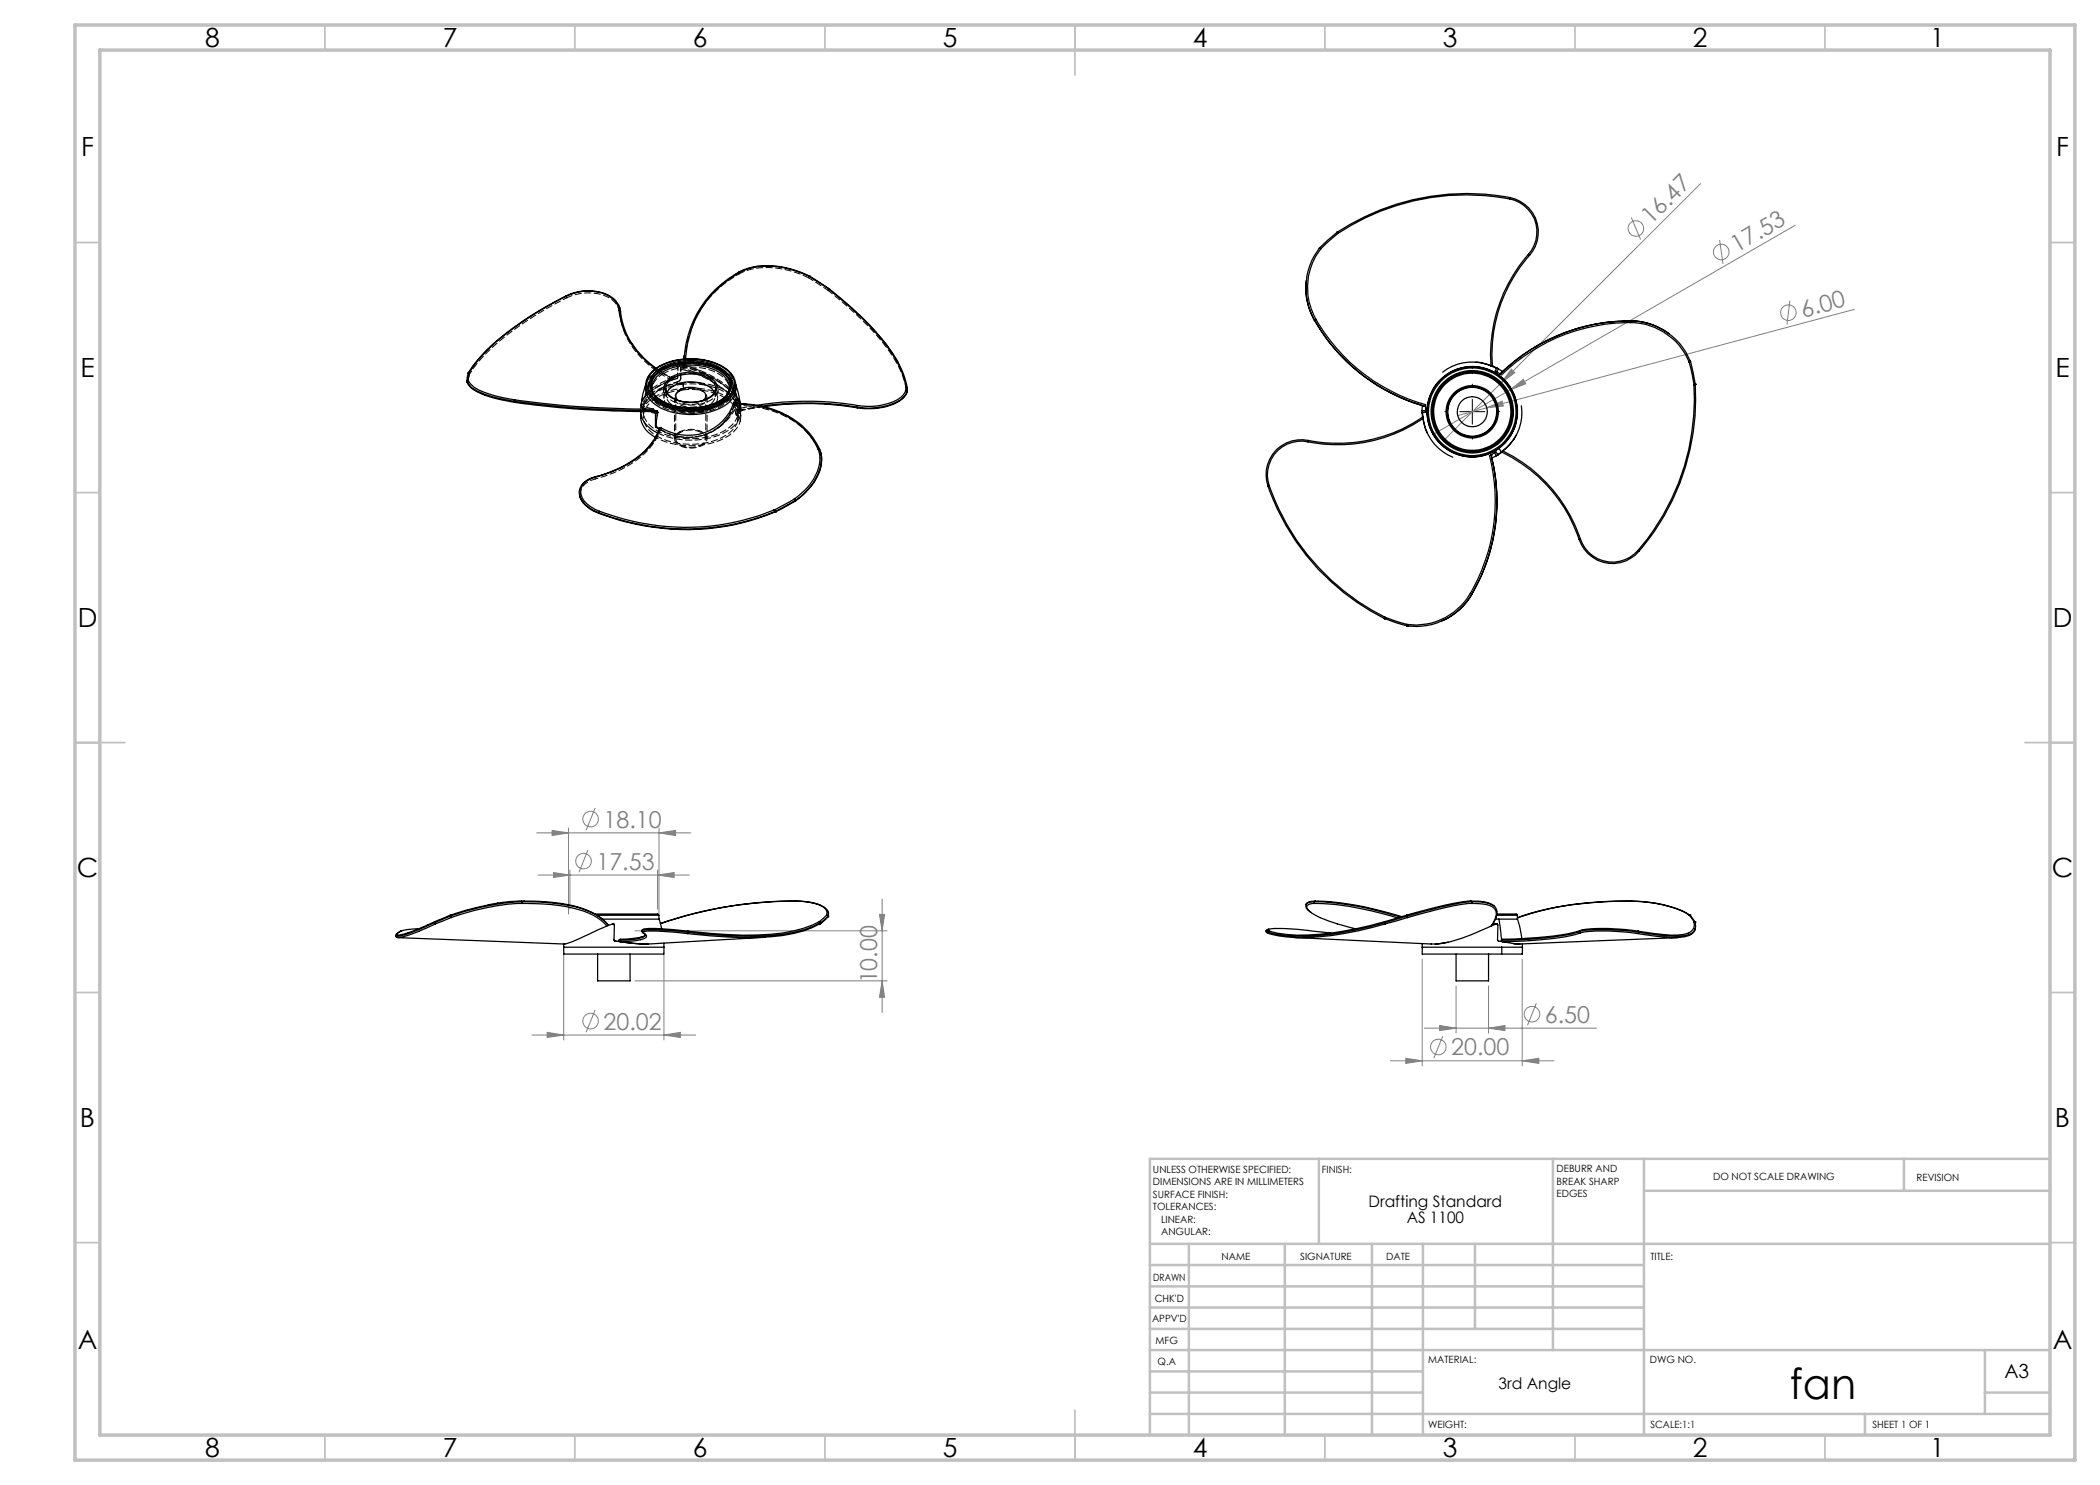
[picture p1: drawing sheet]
<svg xmlns="http://www.w3.org/2000/svg" width="420mm" height="297mm" viewBox="0 0 420 297" stroke-linecap="round" stroke-linejoin="round" font-family="sans-serif">
<g fill="none" stroke="#808080" stroke-width=".2">
<path d="M340.1 36.7l-51.5 51.5M326.2 43.5l1.9 4.4M343.9 48l.7 4.8M359.1 45l-57.1 33M302 78l2.7-2.1 .5 .9zM302 78l-15.1 8.7M302.3 73.8l.7 .7-2.7 2zM358 60.1l-.6 4.8M370.9 61.9l-79.3 21.2M297.4 81.6l3-1.4 .3 1zM107.4 166.6h30.7M107.6 175h30.3"/>
<path d="M110.4 166.1l3.3 .5-3.3 .5zM110.7 174.5l3.3 .5-3.3 .5zM113.7 165.6v17.2M114 174v7.8M117.6 170l-1.8 4.4M119 161.6l-1.8 4.4M131.5 175l3.3-.5v1zM131.5 174v7.8M131.8 166.6l3.3-.5v1zM131.8 165.6v17.2M176.4 179.8v22.7M112.7 190.5v17.5"/>
<path d="M127 196.2h50.4M127 186.2h50.4M132.8 190.5v17.5M175.9 182.9h1l-.5 3.3zM176.4 196.2l.5 3.3h-1zM284.4 191.8v21.4M291.2 197.2v9.4M297.7 197.2v9.4M304.4 191.8v21.4M106.4 207h32.7M109.4 206.5l3.3 .5-3.3 .5zM119 202l-1.8 4.4"/>
<path d="M132.8 207l3.3-.5v1zM278.1 212.2h32.7M281.2 211.7l3.2 .5-3.2 .5zM284.9 205.6h34.4M287.9 205.1l3.3 .5-3.3 .5zM288.6 207.2l-1.8 4.4M297.7 205.6l3.3-.5v1zM304.4 212.2l3.4-.5v1zM307.3 200.6l-1.8 4.5"/>
<circle cx="327.2" cy="45.7" r="1.57"/>
<circle cx="344.2" cy="50.4" r="1.55"/>
<circle cx="357.7" cy="62.5" r="1.55"/>
<circle cx="116.7" cy="172.2" r="1.56"/>
<circle cx="118.1" cy="163.8" r="1.55"/>
<circle cx="118.1" cy="204.2" r="1.56"/>
<circle cx="287.7" cy="209.4" r="1.55"/>
<circle cx="306.4" cy="202.8" r="1.55"/>
</g>
<path d="M294.5 77.3v-.5M289.5 82.3h-.5M294.5 87.3v.5M299.5 82.3h.5" fill="none" stroke="#000" stroke-width=".2" stroke-dasharray="15.2 1.3 1.3 1.3"/>
<path d="M294.5 79.9v4.9M292 82.3h5" fill="none" stroke="#000" stroke-width=".2"/>
<g fill="none" stroke="#c0c0c0" stroke-width=".35">
<path d="M65 5v5M115 5v5M165 5v5M215 5v10M265 5v5M315 5v5M365 5v5M15 48.5h5M410 48.5h5M15 98.5h5M410 98.5h5M15 148.5h10"/>
<path d="M405 148.5h10M15 198.5h5M410 198.5h5M15 248.5h5M410 248.5h5M65 287v5M115 287v5M165 287v5M215 282v10M265 287v5M315 287v5M365 287v5"/>
</g>
<g fill="none" stroke="#c0c0c0" stroke-width=".5">
<path d="M263.8 231.8v17M310.6 231.8v38.2M328.8 231.8v55.2M328.8 238.2h81.2M380.8 231.8v6.4M410 231.8h-180v55.2M230 248.8h180M230 257.3h98.8M230 253h98.8M237.8 248.8v38.2M257 248.8v38.2M274.4 248.8v38.2"/>
<path d="M284.6 248.8v38.2M295 248.8v17M230 265.8h98.8M230 261.5h98.8M230 278.5h54.6M230 274.3h54.6M230 270h180M397 278.5h13M397 270v12.8M230 282.8h180M373 282.8v4.2"/>
</g>
<path d="M15 5h400v287h-400zM20 10h390v277h-390z" fill="none" stroke="#c0c0c0" stroke-width=".7"/>
<g fill="#808080">
<path d="M297.4 81.6l3-1.4 .3 1z"/>
<path d="M302 78l2.7-2.1 .5 .9z"/>
<path d="M302.3 73.8l.7 .7-2.7 2z"/>
<path d="M297.7 205.6l3.3-.5v1zM287.9 205.1l3.3 .5-3.3 .5zM304.4 212.2l3.4-.5v1zM281.2 211.7l3.2 .5-3.2 .5zM131.8 166.6l3.3-.5v1zM110.4 166.1l3.3 .5-3.3 .5z"/>
<path d="M109.4 206.5l3.3 .5-3.3 .5zM132.8 207l3.3-.5v1zM110.7 174.5l3.3 .5-3.3 .5zM131.5 175l3.3-.5v1z"/>
<path d="M176.4 196.2l.5 3.3h-1zM175.9 182.9h1l-.5 3.3z"/>
</g>
<g fill="none" stroke="#000" stroke-width=".25">
<path d="M301.9 39.8a46.4 46.4 0 0 0-34.3 6.9M301.9 39.8a6.7 6.7 0 0 1 3.8 11.1M302 39.5a47.3 47.3 0 0 0-34.6 7M302 39.5l-.1 .3M302 39.5a7 7 0 0 1 3.9 11.5M113.2 59.2h.1M113.3 59.2a58.8 58.8 0 0 0-17.1 12.2l-2.3 3.1M113.3 59.2a9.1 9.1 0 0 1 9 .3 3.6 3.6 0 0 1 1.5 2.6M146.8 55a20.7 20.7 0 0 0-10 16.8v-.7M147.7 54.5l-.8 .5M147.7 54.5a15.1 15.1 0 0 1 12.3-.1l1.8 .8M147.7 54.5h.2"/>
<path d="M147.9 54.5a14.4 14.4 0 0 1 12.1 0l1.8 .7M147.9 54.5a20.7 20.7 0 0 0-10.8 17.3M161.8 55.2l3.9 2.6M161.9 55.2l3.9 2.5M161.9 55.2h.1M161.9 55.2h-.1M165.7 57.8a55 55 0 0 1 13.6 14.4l1.3 2.7 .6 2.5M165.8 57.7l-.1 .1M165.8 57.7a56.9 56.9 0 0 1 13.4 14.1l.5 .9M261.2 56.1a13 13 0 0 0 1.7 7.9M263.9 49.6a13.2 13.2 0 0 0-1 14.4M263.9 49.6l.3 .2"/>
<path d="M263.9 49.6h.1M264.2 49.8a12.7 12.7 0 0 0-1 14M267.4 46.5h.1M267.4 46.5l-3.5 3.1M267.4 46.5l.2 .2M267.6 46.7l-3.4 3.1M305.7 50.9a30.5 30.5 0 0 0-7.5 22.3M305.7 50.9l.2 .1M305.9 51a29.9 29.9 0 0 0-7.4 22.3l-.3-.1M93.4 76.4a5.2 5.2 0 0 0 3.4 2.6M93.4 76.3v.1M93.4 76.3a5.4 5.4 0 0 0 3.4 2.5l3.2 .9 2.9 .6"/>
<path d="M93.4 76.3h.1M93.7 76.1a5.2 5.2 0 0 0 3.3 2.4l3.1 .9 2.8 .6M93.7 76.1l-.3 .2M93.7 74.6l-.3 1.7M93.7 74.5v.1M93.9 74.5l-.2 1.6M93.9 74.5l-.2 .1M93.9 74.5h-.2M96.9 79l2.3 .7 3.7 .8M102.9 80v.3M102.9 80a187.5 187.5 0 0 0 27.7 1.8M123.8 62.1l.3 .2"/>
<path d="M123.8 62.1a16.3 16.3 0 0 0 7.3 11.6M124.1 62.3a4.9 4.9 0 0 0-4.7-4 10 10 0 0 0-6.8 1.2 60.4 60.4 0 0 0-16.5 11.8l-1.1 1.3-1.3 2M124.1 62.3a14.2 14.2 0 0 0 2.3 6.4M126.3 68.6l1.1 1.5 1.5 1.6 2.3 2M129.1 77l-.8 3.3M129.1 76.9a4.1 4.1 0 0 0 2.3 4.3 13.7 13.7 0 0 0 14-.4l.5-.4a3.8 3.8 0 0 0 1.2-1.9M129.5 75.5a3.6 3.6 0 0 0 1.7 4.9 13.7 13.7 0 0 0 13.9 0 3.6 3.6 0 0 0 1.6-4.9M129.6 75.4a8.6 8.6 0 0 1 6.8-3.5 13 13 0 0 1 8.9 1.9l.9 .8 .5 .8M130.2 77.3a3.4 3.4 0 0 1 1.7-2.9 11.9 11.9 0 0 1 12.4 0 3.5 3.5 0 0 1 1.8 2.9M130.8 78.9a3.1 3.1 0 0 1 1.3-4.2 11.5 11.5 0 0 1 12.6 .4 2.98 2.98 0 0 1 .8 3.8M130.8 74a12.9 12.9 0 0 1 11.6-1.5 5.7 5.7 0 0 1 4.5 4 4.8 4.8 0 0 1-3.6 4.4 13.4 13.4 0 0 1-12.3-1.1 3.4 3.4 0 0 1-.2-5.8zM131.2 74.3a12.2 12.2 0 0 1 13.7-.1 3.3 3.3 0 0 1-.1 5.5 12.2 12.2 0 0 1-13.2 .1 3.3 3.3 0 0 1-.8-5.1z"/>
<path d="M133.1 77.7a2.64 2.64 0 0 1 2-2.3 7.4 7.4 0 0 1 7.4 .8 1.99 1.99 0 0 1 .6 1.5M133.1 77.7v.1M133.2 77.7a2.65 2.65 0 0 0 2.3 2.3 7.1 7.1 0 0 0 7.2-1.3l.4-1M133.6 75.9a7.4 7.4 0 0 1 9.3 .3 2.11 2.11 0 0 1-.8 3.3 7.7 7.7 0 0 1-8.6-.6 1.94 1.94 0 0 1 .1-3zM142.9 78.5a5.1 5.1 0 0 0-4.7-2.1 5.2 5.2 0 0 0-4.8 2.1M143.1 77.7v.1M145.8 78.2a6.5 6.5 0 0 1-4.8 3 11.4 11.4 0 0 1-10-2.1l-.5-.9M145.8 78.3a3.3 3.3 0 0 0-1.4-4.1 12 12 0 0 0-13 .3 3 3 0 0 0-.9 3.8M147.1 80v-.1l.7 .1M147.1 80l-.2 .7M147.1 80l.7 .1M147.1 78.5l.4 1.4"/>
<path d="M147.1 77l.5 1.2 .4 2.6M147.1 76.9v1.6M179.7 72.7l1.1 2.4 .7 2.5M181.2 77.4a2.58 2.58 0 0 1-1.7 2.5 12.7 12.7 0 0 1-8.1 1.2M181.2 77.4l.3 .2M181.5 77.9a3 3 0 0 1-1.9 2.5 13.3 13.3 0 0 1-8.2 1.2M181.5 77.6a3.3 3.3 0 0 1-2.6 3 13.9 13.9 0 0 1-7.6 .8M262.9 64a37.2 37.2 0 0 0 22.2 17.3 36.9 36.9 0 0 1-22.2-17.3zM263.2 63.8l-.3 .2M263.2 63.8a36.7 36.7 0 0 0 22 17.2M295.2 72.4l.9 .1 1.5 .4 1.6 .7M298.2 73.2a9.6 9.6 0 0 0-9.7 1.2"/>
<path d="M298.5 73.2l.7 .4M299.2 73.6l.1 .1M299.2 73.6h.1M299.2 73.6h.2M299.3 74.4l.7 .4M299.7 73.8l-.3-.2-.4 .6 .3 .2M299.7 73.8l-.4 .6M299.7 73.8l.8 .5M299.8 75a9.1 9.1 0 0 0-12.1 1.3 9.1 9.1 0 0 0 0 12.1 9.1 9.1 0 0 0 12.1 1.3M299.8 75a9.1 9.1 0 0 1 0 14.7M300 74.8l-.2 .2M300 74.8h.1"/>
<path d="M326.1 64.2a37.1 37.1 0 0 0-26.1 10.6M326.1 64.1a13.1 13.1 0 0 1 7.7 2.6M326.1 64.5a12.8 12.8 0 0 1 11.7 7.9M326.1 64.2a37.3 37.3 0 0 0-26 10.6M326.1 64.2v.3M326.1 64.2a13.1 13.1 0 0 1 12 8M326.1 64.5a36.6 36.6 0 0 0-25.8 10.5M326.1 64.2h.1M337.8 72.4l1 4.5M338.1 72.2v.1M338.1 72.2l-.3 .2M338.1 72.3l-.3 .1"/>
<path d="M338.1 72.3l1 4.6M338.8 76.9a46.3 46.3 0 0 1-11.2 33.2M339.1 76.8v.1M339.1 76.9h-.3M339.1 76.9a46.7 46.7 0 0 1-11.3 33.4M339.1 76.9h.1M102.9 80.3a220.1 220.1 0 0 0 28.5 1.9M102.9 80.3v.2M102.9 80.5a197.8 197.8 0 0 0 27.5 1.9h.5M115.9 99.2a5.6 5.6 0 0 0 3.9 3.5M116.3 97.1a2.98 2.98 0 0 0 1 4l.7 .6 1.8 .9M119 95.4l-1.7 .7-1 .9"/>
<path d="M119 95.4h.1M119.1 95.4a3.4 3.4 0 0 0-3 2.8 3.6 3.6 0 0 0 2.1 3.2l1.7 .9M128.1 82.3a4.9 4.9 0 0 0 3 5.2M128.1 82.3a5.3 5.3 0 0 0 3.4 4.3M128.3 80v.2M130.6 88.3a19 19 0 0 1-10.3 6.7l-1.3 .4M130.9 82.4l.2 .4M131.1 85.2l.1 .3M131.1 82.8v2.4M131.2 85.1l.1 .3M131.2 85.1l-.1 .1M131.2 85.5l.6 .3"/>
<path d="M131.3 85.4l-.1 .1M131.3 85.4l.5 .4M131.4 82.2l.2 .3M131.4 82.2l-.5 .2M131.6 82.5l-.4 2.6M131.6 82.5l-.5 .3M132.2 85.5a9.8 9.8 0 0 0 14.5-4.8 20.7 20.7 0 0 1 13.5 4.5 13.5 13.5 0 0 1 3.3 4.5M132.2 85.5a14.2 14.2 0 0 1-7.1 7.6l-3 1.3-3 1M132.2 85.5h-.3l-.4 1.1-1 1.7M135.5 80a1.32 1.32 0 0 1-.3-1.4 1.32 1.32 0 0 1 1.2-.8 4.2 4.2 0 0 1 4.6 .8 1.15 1.15 0 0 1-.3 1.5M146.8 80.6a22.4 22.4 0 0 1 10.9 2.7M147.8 80.1l-.2 .6"/>
<path d="M147.8 80.1v-.1l.1 .1M147.9 80.1l.2 .6M147.9 80.1l-.1 .6M151.3 81.1a61.1 61.1 0 0 1 20.1 0M152.3 81.2a63.1 63.1 0 0 1 19 .2M152.6 81.3a59 59 0 0 1 18.8 .3M157.8 83.3a14.7 14.7 0 0 1 6.1 6.5M159 99.7l-4.2 2.3M159 99.7l.2 .3M163.5 89.7a6.3 6.3 0 0 1-.7 6 13.4 13.4 0 0 1-3.8 4M163.5 89.7l.4 .1M163.9 89.8a6.4 6.4 0 0 1-.8 6.1l-.8 1.1-1.3 1.5-1.8 1.5"/>
<path d="M164.1 90.6a7.9 7.9 0 0 1-2.2 7.1l-1.3 1.3-1.4 1.1M171.3 81.4l.1 .2M171.4 81.1l-.1 .3M253.6 97.3a46.9 46.9 0 0 0 23.3 26.4M253.9 97.2a46.4 46.4 0 0 0 23.1 26.2M253.9 97.2l-.3 .1M261.6 88.4a6.7 6.7 0 0 0-7.7 8.8M261.6 88.1a7 7 0 0 0-8 9.2M261.6 88.1v.3M284.4 82.1v.3h.7v-.3M284.4 82.1h.7M284.4 82.6h.1"/>
<path d="M284.4 82.6l.1 .9M284.4 82.4v.2M284.5 81.1l-.1 1M284.5 82.6l.2 1.7 .8 2.3M284.5 82.4v.2M284.6 83.7a30.3 30.3 0 0 1-23 4.7M284.6 83.7a9.6 9.6 0 0 0 5.9 7.7M284.6 83.7v-.3a30.1 30.1 0 0 1-23 4.7M285.1 81.2v.9M297.9 91.1a36.7 36.7 0 0 1-3.8 27.6M298.2 91a36.7 36.7 0 0 1-3.8 27.8M298.2 91h.1"/>
<path d="M298.2 91a37.2 37.2 0 0 1-3.8 27.8M298.9 90.6l.4-.2 .3 .6-.3 .2M298.9 90.6l-.7 .4M298.9 90.6l.4 .6M299.3 91.2l-.9 .4M299.6 90.8l-.1 .1M299.6 90.8l.1 .1M299.7 90.9l-.2 .1M299.8 89.7l.5 .7M300.3 90.4a30 30 0 0 1 15.5 17.5M300.3 90.4l-.7 .4M300.4 90.4l-.7 .5"/>
<path d="M300.5 90.2a30.4 30.4 0 0 1 15.6 17.6M300.5 90.2l-.2 .2M303.2 87a9.6 9.6 0 0 1-2.7 3.3M304.3 81.2a9.4 9.4 0 0 1-3.8 9M119.8 102.6v.1M119.9 102.3l-.1 .3M154.8 102a47.2 47.2 0 0 1-34.9 .3M154.8 102l.2 .3M155 102.4a47.3 47.3 0 0 1-35.2 .3M155 102.3a47.5 47.5 0 0 1-35.2 .3M155 102.3h.1M155 102.3v.1"/>
<path d="M155 102.4h.1M159.2 100.1l-4.2 2.3M159.2 100.1h.1M159.2 100l-4.2 2.3M159.2 100h.1M159.2 100v.1M294.1 118.7a12.6 12.6 0 0 1-12.7 6.2M294.1 118.7l.3 .1M294.4 118.8a12.9 12.9 0 0 1-13 6.4M294.4 118.8h.1M294.4 118.9a13 13 0 0 1-6.1 5.3M315.8 107.9a7 7 0 0 0 12 2.4"/>
<path d="M316.1 107.8a6.8 6.8 0 0 0 11.5 2.3M316.1 107.8l-.3 .1M327.6 110.1l.2 .2M276.9 123.7h.1M276.9 123.7l4.5 1.5M277 123.4l4.4 1.5M277 123.4l-.1 .3M281.4 125.2h.1M281.4 124.9v.3M79.1 187.1l.3 .4M79.6 187.5l33.2 1.3M80.1 186.3l-.8 .5-.2 .3"/>
<path d="M80.2 186.2l-.8 .7 .1 .1h.4l1.7-.4M80.2 186.2l-.1 .1M80.4 186.1l-.3 .1M83.8 185.7l-2.3 .2-1.3 .3M86.9 184.5l.2 .3M86.9 184.5h.1M86.9 184.5l-4.5 1.9a6 6 0 0 1-3.3 .7M87 184.3h.1M87 184.3l-5.5 2.3M87 184.3l-.1 .2M87.1 184.8a28.2 28.2 0 0 1-7.6 2.7M90 183.2l.2 .3"/>
<path d="M90 183.2h.1M90 183.2l-3.1 1.3M90.1 183h.1M90.1 183l-3.1 1.3M90.1 183l-.1 .2M90.2 183.5l-3.1 1.3M93.5 182l-3.4 1M97.6 181l-4 1M104.3 180.2a35.5 35.5 0 0 1 13.1 1.9l2.3 1.2 1.2 .8 .7 .9M104.4 180.7a47.4 47.4 0 0 0-14.2 2.8M104.4 180.7a34.5 34.5 0 0 1 13.4 2 10 10 0 0 1 3.6 2.5M104.4 180.3l-.1-.1-2.2 .1-4.5 .7"/>
<path d="M104.4 180.3a49.4 49.4 0 0 0-14.4 2.9M104.4 180.3v.4M104.4 180.3a40.1 40.1 0 0 1 12.5 1.6 10.1 10.1 0 0 1 4.8 3.2M104.8 180.2h.1M112.7 189.4v1.4h20.1v-1.4M112.7 189.4h20.1M112.7 188.8v.6M119 182.8h12.5l.3 .3M119.4 183.1h12.4M119.5 190.8v5.4h6.5v-5.4M120.5 183.8h11.3M122.5 184.8l.4 .2"/>
<path d="M122.5 184.8h.1M122.5 184.8l-4.2 1.8a27.9 27.9 0 0 1-5.4 2.2h.1M122.5 184.8h.2l.2 .2M122.8 188l.2 .2M122.9 185l-.1 3M123 188.2l3.5 .5 3 .1M123 188.2h.3M123.5 188.3h.1M123.8 188.1l.2 .2M128.3 186.2l.3 .3M128.3 187.4l-1.9 .3-2.4 .2-.2 .2M128.6 186.5l.5 .5"/>
<path d="M128.6 186.5l.1 .1M128.7 186.6l-.1-.2a12.1 12.1 0 0 1 4.7-.1l4.2 .4M128.7 186.6l.6 .5v.2a3.7 3.7 0 0 1-2.8 .9l-2.5 .1 3 .4 2.6 .1M128.8 188.8h.1M128.8 185.8l-.4 .4a1.32 1.32 0 0 1 1.2-.3l4.8 .2 3.3 .3M128.9 185.8a44.9 44.9 0 0 1 8.7 .4M129.1 187l-.9 .4M129.1 187l-.2 .3a11.2 11.2 0 0 1-5.1 .8M131.8 183.1v.7M131.8 183.8l.5 1.9M132.8 188.6v.8M137.6 186.2l.1 .2"/>
<path d="M137.7 186.4l-.2 .3M153 187.5l-23.3 1.3M159.1 180.2h.1a11.4 11.4 0 0 1 5.7 1.2l.5 .6 .3 .5M159.1 180.2l.8 .1a8.8 8.8 0 0 1 5.1 1.4l.4 .8-.1 .5M159.1 180.2a81 81 0 0 0-27 4.5M159.1 180.2a82 82 0 0 0-27 4.5M163.9 184.3a23.1 23.1 0 0 1-9.8 2.6 91.9 91.9 0 0 1-16.5-.7M163.9 184.3l.2 .2M164 184.8a22.2 22.2 0 0 1-9.9 2.6 93.1 93.1 0 0 1-16.6-.7M164 184.7v.1M164.1 184.5a26.8 26.8 0 0 1-12.6 2.8 116 116 0 0 1-13.8-.9M164.1 184.5h.1"/>
<path d="M164.1 184.5l-.1 .3M164.1 184.5l-.1 .2M165.3 183l-1.4 1.3M165.3 183l.3 .2M165.5 183.4l-1.5 1.3M165.6 183.2l-.1 .2M165.6 183.2l-1.5 1.3M165.6 183.2h.1M165.7 182.5v.1M165.7 182.5l-.1 .7M165.7 182.7l-.1 .6M253.2 186.2l.1 .3 .3 .2"/>
<path d="M253.2 186.2l.4 .2M253.7 185.8l-.5 .4M253.7 186.7h.1M253.9 186.2l-.4-.2v-.1a28.5 28.5 0 0 1 9.1 .3l3.6 .4M253.9 186.2l-.3 .2M258.8 187.5l27.4 1.3M262.9 180.3l.1 .4M262.9 180.3a61.5 61.5 0 0 1 17.2 3.1M262.9 180.3a1.85 1.85 0 0 0-1.7 .6M263 180.7a2.21 2.21 0 0 0-1.6 .4 1.32 1.32 0 0 0 .9 1.5 29.5 29.5 0 0 0 8.8 3.2M263 180.7a57.3 57.3 0 0 1 16.5 2.9M263.1 180.2a1.76 1.76 0 0 0-1.9 .7l.1 .7 .9 .9"/>
<path d="M263.1 180.2h.5M263.1 180.2l-.2 .1M263.7 180.2a62.5 62.5 0 0 1 16.7 3.1M276.9 184.5l.2 .3M276.9 184.5h.1M276.9 184.5a55 55 0 0 1-19.7 2.6l-2.5-.3-1.1-.4M276.9 184.3h.1M276.9 184.3v.2M277 184.3a55.2 55.2 0 0 1-19.6 2.6l-3.5-.7M277 184.3h.1M277 184.3l-.1 .2M277.1 184.8a54.9 54.9 0 0 1-19.7 2.6l-3.3-.6-.4-.1-.1-.3"/>
<path d="M281.4 183h.1M281.4 183l-4.4 1.3M281.4 183.2l.1 .3M281.4 183.2h.1M281.4 183.2l-4.5 1.3M281.4 183v.2M281.5 183.5l-4.4 1.3M284.4 189.4v1.4h15.9M284.4 189.4h16M284.4 188.7v.7M289.6 188.5l-2.5 .3M291.2 190.8v5.4h6.5v-5.4"/>
<path d="M293.5 180.3a70.7 70.7 0 0 0-12.1 2.7M293.5 180.2h.7l.2 .1M294.1 180.2a6.9 6.9 0 0 1 4.8 1M294.3 180.7a63.4 63.4 0 0 0-12.8 2.8M294.3 180.7l2.2 .1a2.52 2.52 0 0 1 2.8 1.9 4.6 4.6 0 0 1-1.1 2.5M294.4 180.3a69.3 69.3 0 0 0-13 2.9M294.4 180.3l-.1 .4M294.4 180.3a7.1 7.1 0 0 1 4.5 1l.5 .9M298.9 184.8l-.5 .2M298.9 184.8h.4M299.1 183.8h.7M299.3 184.8h.2l.1 .2-.1 3 .1 .2 4.1 .6 31.8-1.3"/>
<path d="M299.3 184.8l-2.9 1.2a26.9 26.9 0 0 1-10 2.8h-.2M299.4 182.8h3.8l.3 .3M299.4 184.7l-.5 .1M299.4 183.1h4.1M299.4 182.3l-.1 1.1-1 1.8M299.8 183.8l.5 4.5M299.8 183.8h3.7M300.3 188.1l.1 .2M300.4 189.4h4.1M300.4 189.4l-.1 1.4M302.9 188.7h-.1l.6 .1M303.5 183.1v.7"/>
<path d="M303.5 183.8l.5 1.7 .3 2.2M303.6 188.8h.4M304.5 189.4l-.1 1.4h-4.1M304.5 188.8v.6M315.5 186.3a80.2 80.2 0 0 1-15.1 1.6l-.1 .2M315.8 186.3a31.6 31.6 0 0 1 10.3-.1l1.7 .2M315.8 186.3l.3 .3M315.8 186.3a51.7 51.7 0 0 1-13.4 1.7l-2.1 .1M316 186.1l-.5 .2M316 186.1l-.2 .2M316.1 186.6a36.1 36.1 0 0 1 11.5 .1M316.1 186.6a54 54 0 0 1-14.7 1.7h-.9"/>
<path d="M316.4 186l-.4 .1M316.4 186a39 39 0 0 1 11.2 .2M326.1 180.2a64.1 64.1 0 0 0-22.6 3.3M326.1 180.2a29 29 0 0 1 7.1 .9 13.2 13.2 0 0 1 4.8 2M326.1 180.2a26.9 26.9 0 0 1 10.9 2.3l.8 .5M326.1 180.2a66.3 66.3 0 0 0-22.6 3.4M327.6 186.2l.2 .2M327.6 186.7l3.1 .5a16.5 16.5 0 0 0 7.1-.1M327.8 186.4l-.2 .3M337.8 183l1 1.3M337.8 183l.2 .1M338 183.1h.1"/>
<path d="M338 183.1l1 1.3M338.8 184.3a1.99 1.99 0 0 1-1.9 2.6 32.8 32.8 0 0 1-9.3-.7M338.8 184.3l.3 .2M338.8 184.3l.2 .1M339 184.4l.1 .1M339 184.4h.1M339.1 185.8l-.3 .6-.9 .7M339.1 184.5a1.94 1.94 0 0 1-2 2.6 32 32 0 0 1-9.3-.7"/>
<circle cx="294.4" cy="82.3" r="5"/>
<circle cx="294.4" cy="82.3" r="8"/>
<circle cx="294.4" cy="82.3" r="9"/>
<circle cx="294.4" cy="82.3" r="4.9"/>
<circle cx="294.5" cy="82.3" r="5.2"/>
<circle cx="294.5" cy="82.4" r="8.2"/>
<circle cx="294.5" cy="82.3" r="3"/>
<circle cx="294.5" cy="82.3" r="7.7"/>
<circle cx="294.5" cy="82.4" r="8"/>
<circle cx="294.5" cy="82.4" r="8.8"/>
</g>
<g fill="none" stroke="#000" stroke-width=".2" stroke-dasharray="1.3 .6">
<path d="M113.2 59.3v-.1M113.4 59.6l-.2-.3M147.7 54.5a14.1 14.1 0 0 1 11.3-.4l2.9 1.1M147.7 54.5v-.1M147.8 54.8l-.1-.3M161.7 55.6l.2-.4M161.9 55.2h.1M165.6 58.1l.2-.3M165.8 57.8h.1M165.8 57.8v-.1M93.6 76.5l-.2-.1M93.6 76.5l-.2-.2"/>
<path d="M93.7 74.6h.1M93.9 74.9l-.2-.3M123.9 62.4l.2-.2M129.4 76.5l-.3 .5M129.6 77.1v.4M129.7 77.4v.1M129.7 77.5a4.4 4.4 0 0 1 3.1-4 12.9 12.9 0 0 1 12.2 .9 3.4 3.4 0 0 1-.3 6l-.6 .3M129.7 77.5h.1M129.7 77.5v.1M129.7 77.7l.1 .4M130.2 77.2v.2M130.5 78.3l.3 .5"/>
<path d="M130.8 78.9a8.4 8.4 0 0 0 7.3 3 9.3 9.3 0 0 0 7.1-2.7l.3-.3M133.2 77.8l.1 .5M134.4 76l.2-.2M134.6 75.8l-.3-.1M135.3 75.7l.2-.2M135.3 75.7h.1M135.5 73l.3-.2M135.5 76.4h.1M135.5 75.5h.1M135.5 75.5l-.2 .2M135.6 73.4l-.1-.4M135.8 72.8l.2 .4"/>
<path d="M136 73.2l-.4 .2M136.1 75.7h.1M136.2 73.9l-.1-.4M136.7 76.8a10.2 10.2 0 0 0-7.4 3.5 3.6 3.6 0 0 0 1 5 14 14 0 0 0 12.1 1.9 7 7 0 0 0 5.2-4.1M136.7 72.5a12.2 12.2 0 0 1 9.2 2.5 3.8 3.8 0 0 1 1.3 2.5M136.7 73.4l.2 .1M136.7 73.4l.1-.1M136.7 74l-.5-.1M136.8 73.3l-.1 .1M136.8 73.3h.1M137.1 73.2l-.3 .1M143 78.3l.1-.5"/>
<path d="M145.6 78.7l.3-.4M146.1 77.4v-.2M146.6 78v-.6M146.6 77.5v-.1M146.7 77.5v-.4M147.2 77l-.2-.5M147.2 79.9l.1 .1M181.2 77.8l.3-.2M181.5 77.9v-.2M116.3 97.1a4.7 4.7 0 0 1 2.7-1.7M119 95.4l.1-.1M119.1 95.8l-.1-.4"/>
<path d="M128.2 82.1l-.1 .2M128.3 80.3v.4M128.3 80.2v.5M130.6 81.8h.1M130.6 82.3h-.5M130.7 81.8l-.7-.1a1.97 1.97 0 0 1-1.7-1.3v-.2M130.7 81.8l.1 .2M130.7 82.1h.1M130.8 82.1v-.1M130.8 82.1l-.2 .2M131.1 84.7h.1M131.5 82.4l-.4 .3"/>
<path d="M131.6 85.6h.1M131.9 85.8a9.9 9.9 0 0 0 15-5.1M132.1 85.9l-.2-.3M146.7 80.7l.2-.1M146.7 80.5l.6 .1M146.9 80.7v-.1M146.9 80.7v.3M147 80.7h-.1M147 80.7h.1M147.1 82.7l.1 .3 .2-.1M147.2 82.7h-.1M147.3 83h.1"/>
<path d="M147.4 82.9l.1-.3M147.4 82.9v.1M147.4 83h-.1l-.1-.3M147.5 84.2a6.9 6.9 0 0 1-5.1 4.1 14.6 14.6 0 0 1-11.6-1.4 3.8 3.8 0 0 1-1.5-5.5 9.8 9.8 0 0 1 7.4-3.4M147.7 82.3v-.4M147.7 82.5l.1 .1M147.8 82.6h.1M147.8 82.6l.2-.4M147.9 82.5h-.2M147.9 82.6v-.1M148 82v-.3M148 82.1v-.1"/>
<path d="M148.1 81.3v-.6M148.1 81.3v-.5M163.8 90l.1-.2M171.5 81.5h-.1M119.9 102.6l-.1 .1M155 102.4h.1M159.2 100.1h.1"/>
</g>
<path d="M123.9 62.4a16.8 16.8 0 0 0 8.3 12.4l2.2 1.2M135.3 75.7a12.3 12.3 0 0 0-6.8 4.4 1.1 1.1 0 0 0-.1 1.2 1.1 1.1 0 0 0 .9 .6l1.5 .2M136.1 73.5a22.1 22.1 0 0 1 10.8 6.5 2.64 2.64 0 0 1 .5 3M147.3 80l.5 2.5M147.3 80l.6 .1M146.9 81a10 10 0 0 1-14.8 4.9M147.3 80.6a11 11 0 0 1-3.8 5.1M152.3 81.2l-4.3 .8M171.5 81.5a61.9 61.9 0 0 0-23.5 .6" fill="none" stroke="#000" stroke-width=".2" stroke-dasharray="1.3 .6" stroke-dashoffset=".3"/>
<g fill="none" stroke="#000" stroke-width=".2" stroke-dasharray="1.3 .6" stroke-dashoffset=".5">
<path d="M146.8 55l.9-.5M93.9 74.9a37.2 37.2 0 0 1 11.5-10.8l4-2.4 4-2.1M129.1 77.5a5.1 5.1 0 0 1 3.6-4l1.5-.5 2.5-.5M135.5 76.4l.4-.3 .2-.4M135.5 76.4a11.6 11.6 0 0 0-6.6 4.3 .91 .91 0 0 0 .5 1.4M135.6 73.4l-.1 2.1M136.1 75.7v-2.2M136.2 75.7l-.2 .4-.5 .3M128.6 81.4v.9M131.2 84.7l.1 .5 .3 .4M131.6 85.6l-.3-.4-.2-.5M132.4 86.1l-.8-.5"/>
<path d="M137.4 82a4.4 4.4 0 0 1-4.1-2.4l.1-1.1M146.7 80.5l.4 2.2M147.2 82.7l.1-2.1M148 82.2a3.2 3.2 0 0 0-1.2-3.4 21.9 21.9 0 0 0-10.1-5.5M148.1 80.7l-.1 1"/>
</g>
<g fill="none" stroke="#000" stroke-width=".2" stroke-dasharray="1.3 .6" stroke-dashoffset=".4">
<path d="M96.9 79l-1.7-.8a3.6 3.6 0 0 1-1.6-1.7M129.6 75.5a8.3 8.3 0 0 1 5.9-3.4 13.1 13.1 0 0 1 10.2 2l1 1.4M134.4 77.4a8 8 0 0 1 8.3 .5 2.17 2.17 0 0 1-.5 3.7 7.9 7.9 0 0 1-8.8-.5 2.23 2.23 0 0 1 1-3.7M134.9 79.6v8.1M135.5 75.5v-2.5M136.7 73.3l-.7-.1M136.7 72.5v.8M119 95.4a20.2 20.2 0 0 0 11.6-7.1M130.1 82.3l-.3-.1a2.13 2.13 0 0 1-1.7-1.1 2.68 2.68 0 0 1 1.2-2.1 15 15 0 0 1 6-3.3M131.1 82.7l-1.5-.4a1.11 1.11 0 0 1-1-.8 1.11 1.11 0 0 1 .4-1.2 13.2 13.2 0 0 1 6.5-3.9M131.5 82.4l-.3 2.3M141.4 87.7v-8.1"/>
<path d="M147.5 82.6a14.3 14.3 0 0 0-.9-4.1M147.6 83.1l.1-.8M148 82.2l-.4-2.3M148.2 82.3v-.8M163.8 90a6.7 6.7 0 0 1-1.3 6.8 14.5 14.5 0 0 1-3.3 3.3M164.2 90.5l-.3-.7"/>
</g>
<g fill="none" stroke="#000" stroke-width=".2" stroke-dasharray="1.3 .6" stroke-dashoffset=".7">
<path d="M130 78.7a7.8 7.8 0 0 0 6.4 3.6 11.3 11.3 0 0 0 9-2.4l1-1.4M130.5 78.6l-.3-1.3M134.3 75.7l-3.2-2M135.8 72.8a21.9 21.9 0 0 1 11.7 6.8 2.68 2.68 0 0 1 .4 3M136.6 77.7a13.9 13.9 0 0 1 9.8 2.4 4 4 0 0 1 1.6 4.2M136.8 73.3v-1.5M136.9 73.5a20.2 20.2 0 0 1 10.1 5.5 3.2 3.2 0 0 1 1 3.1M136.9 73.5a20.8 20.8 0 0 1 10.9-18.7M137.1 73.2a18.4 18.4 0 0 1 10.5 6.3l.3 .6M137.2 71.8l-.1 1.4M146.1 77.3l-.3 1.3M119.1 95.8a20.4 20.4 0 0 0 11.6-7.2l.7-1.1 .7-1.6"/>
<path d="M128.1 80.9v1.4M128.2 83.5a5.1 5.1 0 0 1 3.4-4.5l2.3-.9 2.7-.4M128.4 80a9.1 9.1 0 0 1 4.9-3.9l1-.4M128.7 82.2v1.3M136 86.5a4.1 4.1 0 0 1 5 .7 1.51 1.51 0 0 1-1.3 2 4.2 4.2 0 0 1-4.3-.8 1.24 1.24 0 0 1 .6-1.9M140.7 80a4.3 4.3 0 0 1-5.1 0M147.6 80.7a10.7 10.7 0 0 1-15.8 5.1M147.6 83.5l.1-1.3M148 83.2a4.2 4.2 0 0 0-2.1-4.6 14.4 14.4 0 0 0-9.3-2.1M148.1 83.5l.1-1.4"/>
</g>
<path d="M93.6 76.5l.3-1.6M133.2 77.8l.1 1.5M136.8 71.8l-.1 1.6M143 79.3l.1-1.5M146.6 78.5a6.5 6.5 0 0 1-5 3.8 12.6 12.6 0 0 1-10.6-1.8 3.4 3.4 0 0 1 .2-5.6 10.6 10.6 0 0 1 5.6-2M130 82.3l1.5 .1M131.6 85.6l1.3 .8M147 80.7a22.3 22.3 0 0 1 10.8 2.6M155 102.4a47.5 47.5 0 0 1-35.1 .2" fill="none" stroke="#000" stroke-width=".2" stroke-dasharray="1.3 .6" stroke-dashoffset=".8"/>
<g fill="none" stroke="#000" stroke-width=".2" stroke-dasharray="1.3 .6" stroke-dashoffset=".6">
<path d="M93.7 74.6l.6-1M130.6 78.7a7.9 7.9 0 0 0 6.4 3.2 10.6 10.6 0 0 0 8-2.2l.7-1M134.5 75.7l-3.3-2M136.6 76.5v1.2M136.7 76.8v1.2M136.8 72.9l-.1 1.1M142.9 78.5a2.02 2.02 0 0 1-1.1 2.5l-.9 .5-1.6 .4M181.2 77.8a2.53 2.53 0 0 1-1.6 2.5 12.9 12.9 0 0 1-8.1 1.2M131.1 84.7v-2M142.3 86.4a9 9 0 0 0 4.4-5.9M147.5 84.2l.1-1.1M147.7 82.2a4.8 4.8 0 0 0-3.2-4 14.5 14.5 0 0 0-7.8-1.4"/>
<path d="M148 84.3v-1.1M148 84.3a7.2 7.2 0 0 1-5.2 4.2 15.8 15.8 0 0 1-11.7-1.1"/>
</g>
<path d="M132.7 78l.1 1.7M136.2 73.9v1.8M143.5 79.7l.1-1.7M147.9 82.5v-1.8" fill="none" stroke="#000" stroke-width=".2" stroke-dasharray="1.3 .6" stroke-dashoffset=".9"/>
<path d="M113.2 59.3a9.7 9.7 0 0 1 9.3 .3 3.7 3.7 0 0 1 1.6 2.6M165.8 57.8a58.4 58.4 0 0 1 13.2 13.5l.8 1.4M126.4 68.6a20.7 20.7 0 0 0 8.2 7.2M136.6 76.5a10.9 10.9 0 0 0-7.7 3.6 3.8 3.8 0 0 0-.8 2.2M136.8 72.9a11.1 11.1 0 0 1 9 2.6 3.2 3.2 0 0 1 .8 3M130.6 82.3a2.82 2.82 0 0 1-2.3-1.2 2.79 2.79 0 0 1 1.4-2.5 14.5 14.5 0 0 1 4.7-2.6M131.5 86.6a15.6 15.6 0 0 0 14.2-.5l.6-.5a5 5 0 0 0 1.7-2.4M144.1 80.7a12.9 12.9 0 0 1-12.8-.5l-.4-.4a3.7 3.7 0 0 1-1.2-2.3M147.5 82.6a3.1 3.1 0 0 0-1.2-3.3 21.9 21.9 0 0 0-9.6-5.3M147.6 81.8l-.3-2.5-.8-2.7M148 81.7l3.4-.7" fill="none" stroke="#000" stroke-width=".2" stroke-dasharray="1.3 .6" stroke-dashoffset="-.1"/>
<path d="M113.4 59.6a9.3 9.3 0 0 1 8.9 .3 3.6 3.6 0 0 1 1.6 2.5M147.8 54.8a14.6 14.6 0 0 1 12.1 0l1.8 .8M132.1 73.8a13 13 0 0 1 12.9 .5 3.4 3.4 0 0 1-.2 6.1 12.8 12.8 0 0 1-13.5-.2 3.4 3.4 0 0 1 .2-6.1l.6-.3M135.9 78.2a4.6 4.6 0 0 1 5.3 .7 1.51 1.51 0 0 1-1.2 2.2 4.6 4.6 0 0 1-4.9-.8 1.35 1.35 0 0 1 .8-2.1M136.7 78a12.8 12.8 0 0 1 9.6 2.6 3.7 3.7 0 0 1 1.2 3.6M135.9 86.4a4.6 4.6 0 0 1 5.3 .7 1.51 1.51 0 0 1-1.2 2.2 4.6 4.6 0 0 1-4.9-.9 1.35 1.35 0 0 1 .8-2M143.8 80.5a12.3 12.3 0 0 1-11.8-.3l-.9-.9-.6-.7M146.9 81a19.9 19.9 0 0 1 13.5 4.5 13.4 13.4 0 0 1 3.4 4.5" fill="none" stroke="#000" stroke-width=".2" stroke-dasharray="1.3 .6" stroke-dashoffset=".1"/>
<g fill="none" stroke="#000" stroke-width=".2" stroke-dasharray="1.3 .6" stroke-dashoffset=".2">
<path d="M161.7 55.6l3.9 2.5M161.9 55.2l3.9 2.6M165.6 58.1a58.2 58.2 0 0 1 13.1 13.5l1.5 2.8 .7 2 .3 1.4M94.4 73.4a47.4 47.4 0 0 1 14.8-12l4-2.1M129.8 76.6l-.8 2.6-.3 2M132.2 73.8a12.9 12.9 0 0 1 12.8 .6 3.4 3.4 0 0 1-.3 5.9 12.8 12.8 0 0 1-13.4-.2 3.4 3.4 0 0 1 .3-5.9l.6-.4M132.7 74.7a3.6 3.6 0 0 0-2.2 3.9 6.3 6.3 0 0 0 5.1 3.5 11 11 0 0 0 9.3-2 3 3 0 0 0-.6-4.9 11.8 11.8 0 0 0-11.6-.5M134.3 75.6a8.3 8.3 0 0 1 8.4 .5 2.18 2.18 0 0 1-.2 3.7 8.2 8.2 0 0 1-8.9-.2 2.18 2.18 0 0 1 .2-3.7l.5-.3M135.2 79.2v8.5M145.8 78.6l-1 1.2-1 .7M141.2 87.7v-8.5M148 82.1l4.7-.8"/>
<path d="M119.9 102.6a5.7 5.7 0 0 1-3.8-3.3 2.83 2.83 0 0 1 2.2-3.2l.8-.3M159.2 100.1l-4.2 2.3"/>
</g>
<text font-size="8.5" x="358" y="279.7">fan</text>
<g font-size="5.3">
<text x="41" y="9.5">8</text>
<text x="88.5" y="9.5">7</text>
<text x="138.5" y="9.5">6</text>
<text x="188.5" y="9.5">5</text>
<text x="238.5" y="9.5">4</text>
<text x="288.5" y="9.5">3</text>
<text x="338.5" y="9.5">2</text>
<text x="386" y="9.5">1</text>
<text x="16.2" y="31.3">F</text>
<text x="411.2" y="31.3">F</text>
<text x="16.1" y="75.5">E</text>
<text x="411.1" y="75.5">E</text>
<text x="15.5" y="125.5">D</text>
<text x="410.5" y="125.5">D</text>
<text x="15.4" y="175.5">C</text>
<text x="410.4" y="175.5">C</text>
<text x="16" y="225.5">B</text>
<text x="411" y="225.5">B</text>
<text x="15.5" y="269.8">A</text>
<text x="410.5" y="269.8">A</text>
<text x="41" y="291.5">8</text>
<text x="88.5" y="291.5">7</text>
<text x="138.5" y="291.5">6</text>
<text x="188.5" y="291.5">5</text>
<text x="238.5" y="291.5">4</text>
<text x="288.5" y="291.5">3</text>
<text x="338.5" y="291.5">2</text>
<text x="386" y="291.5">1</text>
</g>
<g font-size="4.7" fill="#808080">
<text x="330.2" y="45.1" transform="rotate(-45 330.2 45.1)">16.47</text>
<text x="347.3" y="50.6" transform="rotate(-30 347.3 50.6)">17.53</text>
<text x="360.6" y="63.5" transform="rotate(-15 360.6 63.5)">6.00</text>
<text x="120.7" y="165.5">18.10</text>
<text x="119.3" y="173.9">17.53</text>
<text x="175.4" y="196.7" transform="rotate(-90 175.4 196.7)">10.00</text>
<text x="120.7" y="205.9">20.02</text>
<text x="309" y="204.5">6.50</text>
<text x="290.3" y="211.1">20.00</text>
</g>
<text font-size="3.9" x="400.9" y="275.5">A3</text>
<g font-size="3.2">
<text x="273.7" y="241.4">Drafting Standard</text>
<text x="281.3" y="244.6">AS 1100</text>
<text x="299.7" y="277.9">3rd Angle</text>
</g>
<g font-size="2">
<text x="230.6" y="234.6">UNLESS OTHERWISE SPECIFIED:</text>
<text x="230.6" y="237.1">DIMENSIONS ARE IN MILLIMETERS</text>
<text x="230.6" y="239.6">SURFACE FINISH:</text>
<text x="264.4" y="234.6">FINISH:</text>
<text x="311.3" y="234.5">DEBURR AND</text>
<text x="311.3" y="237">BREAK SHARP</text>
<text x="311.3" y="239.5">EDGES</text>
<text x="342.6" y="236">DO NOT SCALE DRAWING</text>
<text x="383.3" y="236.2">REVISION</text>
<text x="230.6" y="242.1">TOLERANCES:</text>
<text x="232.2" y="244.6">LINEAR:</text>
<text x="232.2" y="247.1">ANGULAR:</text>
<text x="244.3" y="252">NAME</text>
<text x="260" y="251.9">SIGNATURE</text>
<text x="277.2" y="251.9">DATE</text>
<text x="330.1" y="251.9">TITLE:</text>
<text x="230.6" y="256.1">DRAWN</text>
<text x="230.9" y="260.3">CHK'D</text>
<text x="230.4" y="264.4">APPV'D</text>
<text x="231.1" y="268.8">MFG</text>
<text x="231.5" y="273">Q.A</text>
<text x="285.6" y="272.5">MATERIAL:</text>
<text x="330" y="272.5">DWG NO.</text>
<text x="285.6" y="285.5">WEIGHT:</text>
<text x="330.1" y="285.6">SCALE:1:1</text>
<text x="374.5" y="285.6">SHEET 1 OF 1</text>
</g>
</svg>
